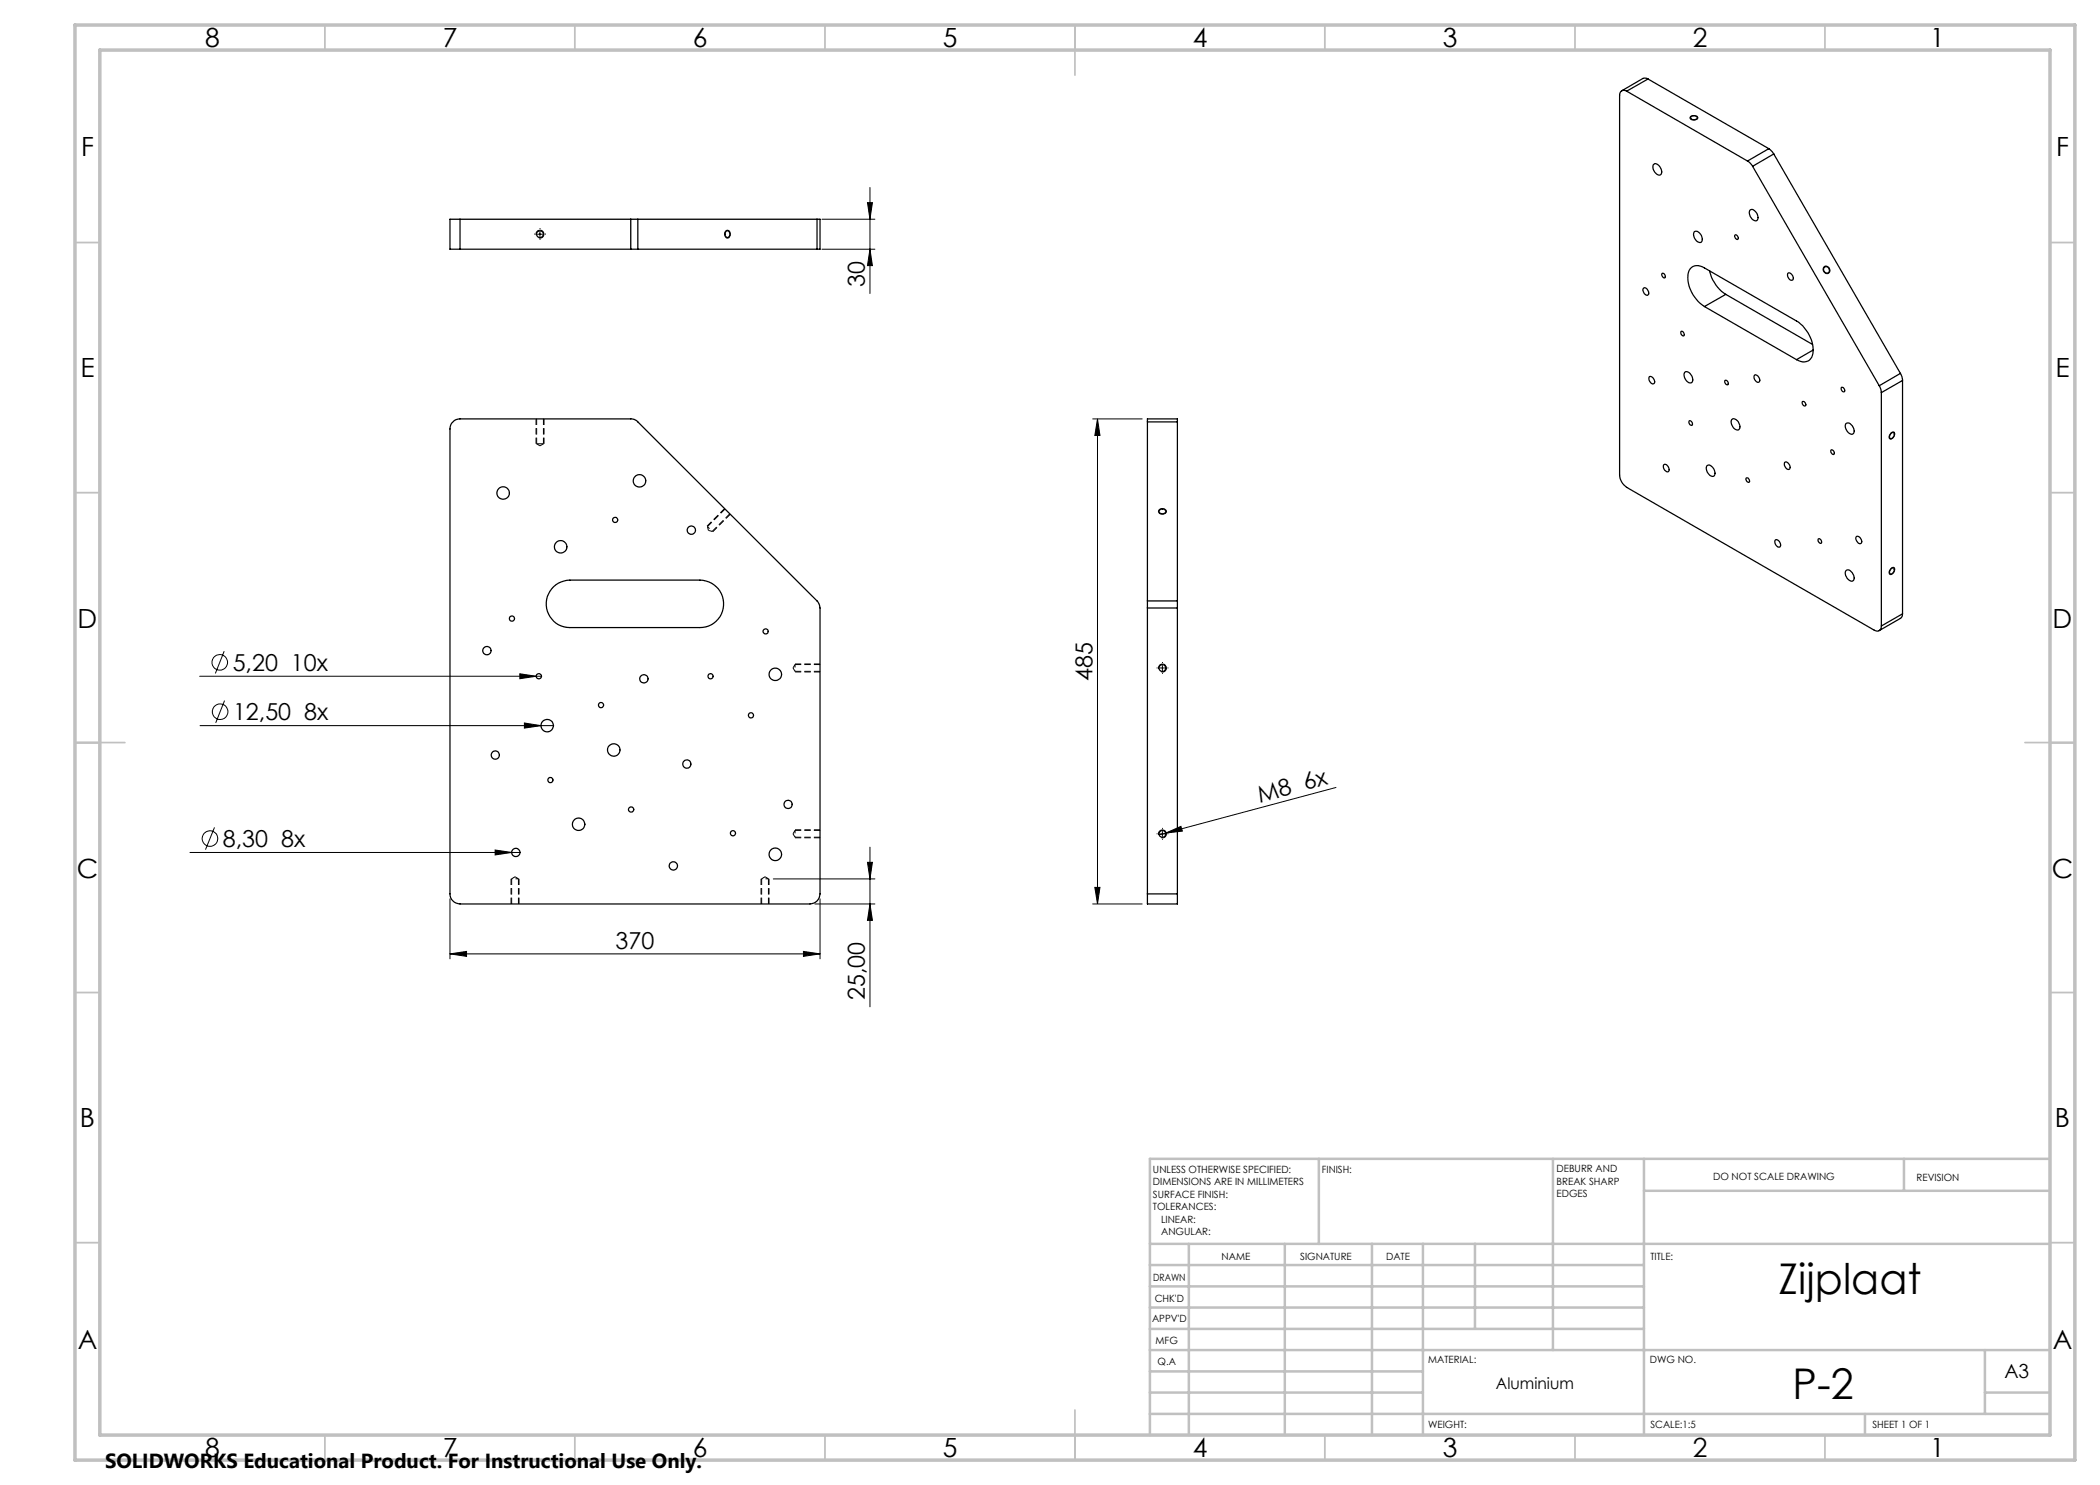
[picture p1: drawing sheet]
<svg xmlns="http://www.w3.org/2000/svg" width="420mm" height="297mm" viewBox="0 0 420 297" stroke-linecap="round" stroke-linejoin="round" font-family="sans-serif">
<path d="M141.5 105.3l1 1M159 132.9v1.4M103.7 175.8h-1.4M153.7 175.8h-1.4M159 166.1v1.3" fill="none" stroke="#000" stroke-width=".2" stroke-dasharray="1.3 .6" stroke-dashoffset=".7" stroke-linecap="butt"/>
<path d="M107.3 88.8h.7M108 88.8h.7" fill="none" stroke="#000" stroke-width=".2" stroke-dasharray="1.3 .6" stroke-dashoffset=".3" stroke-linecap="butt"/>
<path d="M107.3 88.8l.7 .4M108 89.2l.7-.4M141.5 105.3l.2 .8M141.7 106.1l.8 .2M158.6 133.6l.4 .7M159 132.9l-.4 .7M103 175.4l-.7 .4M103.7 175.8l-.7-.4M153 175.4l-.7 .4M153.7 175.8l-.7-.4M158.6 166.8l.4 .6M159 166.1l-.4 .7" fill="none" stroke="#000" stroke-width=".2" stroke-dasharray="1.3 .6" stroke-dashoffset=".4" stroke-linecap="butt"/>
<g fill="none" stroke="#000" stroke-width=".2" stroke-dasharray="1.3 .6" stroke-linecap="butt">
<path d="M107.2 83.8v5M107.3 83.8v5M108.7 88.8v-5M108.8 83.8v5M142.5 106.3l3.5-3.6M144.9 101.7l-3.5 3.5M145 101.8l-3.5 3.5M146.1 102.8l-3.6 3.6M159 134.3h5M164 132.9h-5M164 134.4h-5M164 132.8h-5"/>
<path d="M102.3 175.8v5M152.3 175.8v5M159 167.4h5M164 166.1h-5M164 167.6h-5M164 166h-5M102.2 180.8v-5M103.7 180.8v-5M103.8 180.8v-5M152.2 180.8v-5M153.7 180.8v-5M153.8 180.8v-5"/>
</g>
<g fill="none" stroke="#000" stroke-width=".25">
<path d="M325.3 18.2a.88 .88 0 0 0-1 0 .88 .88 0 0 0-.4 .9v75.9a3.2 3.2 0 0 0 1.4 2.5l49.6 28.5a.88 .88 0 0 0 1 .1 .88 .88 0 0 0 .4-.9M325.3 18.2l24.2 14M329.6 15.8l-.6-.2-.4 .1-4.3 2.5M329.6 15.8l-4.3 2.4M329.6 15.8l24.2 13.9M330.7 32.9a.94 .94 0 0 1 1.4 .7 .83 .83 0 0 1 .3 .8 .83 .83 0 0 1-.6 .6 1.74 1.74 0 0 1-1.1-2.1zM338.2 23.4a.83 .83 0 0 1 1.3 .2 .77 .77 0 0 1-.7 .4 .77 .77 0 0 1-.7-.5zM349.5 32.2l.6 .4 .4 .7M350.5 33.3l25.3 43.8M353.8 29.7l1 1.1M353.8 29.7l-4.3 2.5M354.8 30.8l-4.3 2.5"/>
<path d="M354.8 30.8l25.3 43.9M92 43.8h-2v6h2M92 43.8v6M92 49.8h34.2M92 43.8h34.2M126.2 49.8h1.4M126.2 43.8h1.4M126.2 43.8v6M127.6 43.8v6M127.6 49.8h35.8M127.6 43.8h35.8M145.2 46.2a.62 .62 0 0 1 .8 .3 .62 .62 0 0 1-.2 .8 .54 .54 0 0 1-.7 0 .54 .54 0 0 1-.1-.7z"/>
<path d="M163.4 43.8h.6v6h-.6M163.4 43.8v6M328.6 57.7a.6 .6 0 0 1 .7-.1 .6 .6 0 0 1 .3 .6 .49 .49 0 0 1 0 .8 .49 .49 0 0 1-.7-.3l-.3-.6zM332.4 54.7a.52 .52 0 0 1 .6 .3 .52 .52 0 0 1-.1 .6l-.5-.5zM338.8 46.4l.1-.1a1.44 1.44 0 0 1 1.5 1.8 .71 .71 0 0 1-.7 .4 .71 .71 0 0 1-.6-.6l-.4-.8zM341.9 54.1a7.8 7.8 0 0 0 3.3 4.8M345.2 58.9l-4.3 2.4M345.2 58.9l17.3 10M347.1 47a.57 .57 0 0 1 .5 .3 .57 .57 0 0 1-.1 .6 .64 .64 0 0 1-.4-.9zM350.1 42a1.3 1.3 0 0 1 1.5 1.3 .59 .59 0 0 1-.2 .8 .59 .59 0 0 1-.8-.1 1.6 1.6 0 0 1-.5-2zM357.5 54.7a.82 .82 0 0 1 .9 .1 .82 .82 0 0 1 .3 .9 .52 .52 0 0 1-.6 .4 .52 .52 0 0 1-.5-.6zM364.8 53.5a.63 .63 0 0 1 1 .2 .63 .63 0 0 1-.4 .9l-.4-.1-.3-.4z"/>
<path d="M329.9 75.3a.92 .92 0 0 1 .9 .5 .92 .92 0 0 1-.1 1 .99 .99 0 0 1-.8-1.5zM336.2 66.3a.52 .52 0 0 1 .6 .3 .52 .52 0 0 1-.1 .6l-.4-.3zM337 74.4a1.44 1.44 0 0 1 1.5 1.8 .71 .71 0 0 1-.7 .4 .71 .71 0 0 1-.6-.6l-.4-1zM340.9 61.3a6.9 6.9 0 0 1-3.2-6.9 1.95 1.95 0 0 1 3.2-.8l18.4 10.6a6.9 6.9 0 0 1 3.2 6.9 1.97 1.97 0 0 1-3.2 .8M340.9 61.3l18.4 10.6M345 76.1a.52 .52 0 0 1 .6 .2 .52 .52 0 0 1-.1 .7l-.3-.1-.2-.4zM350.9 75a.92 .92 0 0 1 .9 .5 .92 .92 0 0 1-.1 .9 .97 .97 0 0 1-.8-1.4zM362.7 70l-3.4 1.9M368.3 77.5a.52 .52 0 0 1 .5 .3 .52 .52 0 0 1 0 .6l-.3-.1-.2-.3zM375.8 77.1l.5 1.4M376.3 78.5v46.7M380.1 74.7l.3 .7 .1 .7"/>
<path d="M380.1 74.7l-4.3 2.4M380.5 76.1l-4.2 2.4M380.5 76.1v46.7M90.3 84.7a1.95 1.95 0 0 1 1.7-.9h34.2a1.78 1.78 0 0 1 1.4 .6l35.9 35.9 .4 .7 .1 .6v57.2a2.05 2.05 0 0 1-2 2h-70a2.05 2.05 0 0 1-2-2v-93zM229.5 84.4v-.6h6v.6M229.5 84.4v35.8M229.5 84.4h6M235.5 84.4v35.8M332.7 93a.72 .72 0 0 1 .8 0 .72 .72 0 0 1 .3 .7l-.1 .6a.92 .92 0 0 1-1-1.3zM337.8 84.2a.52 .52 0 0 1 .6 .3 .52 .52 0 0 1-.1 .6l-.3-.1-.2-.3zM341.3 93.2l.2-.1a1.3 1.3 0 0 1 1.5 1.3 .64 .64 0 0 1-.3 .9 .64 .64 0 0 1-.9-.4l-.5-.7-.1-.6zM346.3 84a.94 .94 0 0 1 1.5 .6 .79 .79 0 0 1 .3 .8 .79 .79 0 0 1-.7 .6 1.75 1.75 0 0 1-1.1-2z"/>
<path d="M349.2 95.6a.52 .52 0 0 1 .6 .3 .52 .52 0 0 1-.1 .6l-.4-.3-.1-.3zM357 92.4a.92 .92 0 0 1 .8 .5 .92 .92 0 0 1 0 1 .99 .99 0 0 1-.8-1.5zM360.5 80.3a.52 .52 0 0 1 .6 .3 .52 .52 0 0 1-.1 .6l-.3-.1-.2-.3zM366.2 90a.52 .52 0 0 1 .6 .3 .52 .52 0 0 1-.1 .6l-.5-.5zM369.1 84.8l.2-.1a1.3 1.3 0 0 1 1.5 1.3 .64 .64 0 0 1-.3 .8 .64 .64 0 0 1-.9-.3l-.5-1zM378.2 86.7l.4-.2a.68 .68 0 0 1 .1 .8 .68 .68 0 0 1-.7 .3l-.1-.3zM110.7 117.3a5 5 0 0 1 3.3-1.3h26a4.7 4.7 0 0 1 4.7 4.8 4.7 4.7 0 0 1-4.7 4.7h-26a4.7 4.7 0 0 1-4.4-3 4.7 4.7 0 0 1 1.1-5.2zM231.9 102a.67 .67 0 0 1 .8-.2 .67 .67 0 0 1 .4 .7 .73 .73 0 0 1-.7 .3 .73 .73 0 0 1-.6-.6zM355 108.1a.73 .73 0 0 1 1.1 .7 .46 .46 0 0 1-.2 .7 .46 .46 0 0 1-.7-.4l-.2-.4zM363.6 107.8a.52 .52 0 0 1 .6 .3 .52 .52 0 0 1-.1 .6l-.5-.4zM369.1 114.2l.2-.2a1.23 1.23 0 0 1 1.4 1.1 .66 .66 0 0 1 .1 .9 .66 .66 0 0 1-.9 .1 1.64 1.64 0 0 1-.8-1.9zM371.3 107.3a.92 .92 0 0 1 .9 .5 .92 .92 0 0 1-.1 .9 .99 .99 0 0 1-.8-1.4z"/>
<path d="M378.2 113.8l.4-.2a.72 .72 0 0 1 .2 .8 .72 .72 0 0 1-.6 .4l-.3-.3zM229.5 120.2v1.4M229.5 120.2h6M229.5 121.6h6M229.5 121.6v57.2M235.5 120.2v1.4M235.5 121.6v57.2M380.5 122.8l-.1 .5-.3 .4-4.3 2.4M380.5 122.8l-4.2 2.4M229.5 178.8v2h6v-2M229.5 178.8h6"/>
<circle cx="108" cy="46.8" r=".69"/>
<circle cx="100.6" cy="98.6" r="1.25"/>
<circle cx="127.9" cy="96.2" r="1.25"/>
<circle cx="112.1" cy="109.4" r="1.25"/>
<circle cx="123" cy="104" r=".51"/>
<circle cx="138.3" cy="106" r=".83"/>
<circle cx="97.4" cy="130.1" r=".83"/>
<circle cx="102.4" cy="123.7" r=".52"/>
<circle cx="107.8" cy="135.3" r=".52"/>
<circle cx="128.8" cy="135.8" r=".83"/>
<circle cx="142.1" cy="135.3" r=".52"/>
<circle cx="153.1" cy="126.3" r=".5"/>
<circle cx="155.1" cy="134.9" r="1.25"/>
<circle cx="232.5" cy="133.6" r=".68"/>
<circle cx="99" cy="151" r=".83"/>
<circle cx="109.5" cy="145.1" r="1.25"/>
<circle cx="110.1" cy="156" r=".52"/>
<circle cx="120.2" cy="141" r=".52"/>
<circle cx="122.8" cy="150" r="1.24"/>
<circle cx="137.4" cy="152.8" r=".83"/>
<circle cx="150.2" cy="143.1" r=".52"/>
<circle cx="103.2" cy="170.5" r=".83"/>
<circle cx="115.7" cy="164.9" r="1.25"/>
<circle cx="126.2" cy="161.9" r=".52"/>
<circle cx="134.7" cy="173.2" r=".83"/>
<circle cx="146.6" cy="166.6" r=".52"/>
<circle cx="155.1" cy="170.9" r="1.26"/>
<circle cx="157.6" cy="160.9" r=".83"/>
<circle cx="232.5" cy="166.8" r=".68"/>
</g>
<g fill="none" stroke="#000" stroke-width=".2">
<path d="M174 37.5v21.2M338.1 23.4a.96 .96 0 0 1 1.5 .2 .89 .89 0 0 1-.8 .4 .89 .89 0 0 1-.8-.5zM107.2 47a.8 .8 0 0 1 .7-1 .8 .8 0 0 1 .9 .9 .8 .8 0 0 1-1 .7M107.5 46.8h1M108 46.3v1M145.2 46.1a.6 .6 0 0 1 .7 .1 .6 .6 0 0 1 .1 .7 .59 .59 0 0 1-.6 .7 .59 .59 0 0 1-.5-.8zM164.4 49.8h10.6M164.4 43.8h10.6M173.5 40.5h1l-.5 3.3zM174 49.8l.5 3.3h-1zM364.8 53.3a.74 .74 0 0 1 1.1 .4 .74 .74 0 0 1-.6 1l-.3-.1a.83 .83 0 0 1-.2-1.3zM218.5 83.8h10"/>
<path d="M219.5 83.8l.5 3.3h-1zM219.5 83.8v97M378.2 86.6l.2-.1a.43 .43 0 0 1 .5 0 .43 .43 0 0 1 0 .6l-.2 .4a.5 .5 0 0 1-.8 .2 .5 .5 0 0 1 .1-.8zM231.8 102a.79 .79 0 0 1 .9-.3 .79 .79 0 0 1 .5 .8 .81 .81 0 0 1-.9 .3 .81 .81 0 0 1-.6-.7zM378.2 113.7l.1-.1a.42 .42 0 0 1 .6 0 .42 .42 0 0 1 0 .6l-.2 .3a.5 .5 0 0 1-.8 .3 .5 .5 0 0 1 .1-.8zM39.9 135.3h68.4M44.8 130.2l-1.7 4.5M104 134.8l3.2 .5-3.2 .4zM231.7 133.8a.8 .8 0 0 1 .7-1 .8 .8 0 0 1 .9 .9 .8 .8 0 0 1-1 .7M232 133.6h1M232.5 133.1v1M40 145.1h70.7"/>
<path d="M44.9 140.1l-1.8 4.5M104.9 144.6l3.3 .5-3.3 .5zM267.3 157.5l-34.1 9.1M38 170.5h66M42.9 165.5l-1.8 4.4M90 179.8v12M99 170l3.3 .5-3.3 .5zM154.7 175.8h20.3M164 179.8v12M173.5 172.5h1l-.5 3.3zM174 169.4v32M219 177.5h1l-.5 3.3z"/>
<path d="M231.7 167a.81 .81 0 0 1 .7-1 .81 .81 0 0 1 .9 .9 .81 .81 0 0 1-1 .7M232 166.8h1M232.5 166.3v1M233.2 166.6l3-1.3 .3 .9zM233.2 166.6l-1.4 .4M90 190.8l3.3-.5v1zM90 190.8h74M160.7 190.3l3.3 .5-3.3 .5zM163 180.8h12M174 180.8l.5 3.3h-1zM218.5 180.8h10"/>
<circle cx="43.9" cy="132.5" r="1.56"/>
<circle cx="44" cy="142.3" r="1.55"/>
<circle cx="42" cy="167.7" r="1.56"/>
</g>
<path d="M107 46.8h-.2M108 45.8v-.2M108 47.8v.2M109 46.8h.2M231.5 133.6h-.2M232.5 132.6v-.2M232.5 134.6v.2M233.5 133.6h.2M231.5 166.8h-.2M232.5 165.8v-.2M232.5 167.8v.1M233.5 166.8h.2" fill="none" stroke="#000" stroke-width=".2" stroke-dasharray="15.2 1.3 1.3 1.3" stroke-linecap="butt"/>
<g fill="none" stroke="#c0c0c0" stroke-width=".35">
<path d="M65 5v5M115 5v5M165 5v5M215 5v10M265 5v5M315 5v5M365 5v5M15 48.5h5M410 48.5h5M15 98.5h5M410 98.5h5M15 148.5h10"/>
<path d="M405 148.5h10M15 198.5h5M410 198.5h5M15 248.5h5M410 248.5h5M65 287v5M115 287v5M165 287v5M215 282v10M265 287v5M315 287v5M365 287v5"/>
</g>
<g fill="none" stroke="#c0c0c0" stroke-width=".5">
<path d="M263.8 231.8v17M310.6 231.8v38.2M328.8 231.8v55.2M328.8 238.2h81.2M380.8 231.8v6.4M410 231.8h-180v55.2M230 248.8h180M230 257.3h98.8M230 253h98.8M237.8 248.8v38.2M257 248.8v38.2M274.4 248.8v38.2"/>
<path d="M284.6 248.8v38.2M295 248.8v17M230 265.8h98.8M230 261.5h98.8M230 278.5h54.6M230 274.3h54.6M230 270h180M397 278.5h13M397 270v12.8M230 282.8h180M373 282.8v4.2"/>
</g>
<path d="M15 5h400v287h-400zM20 10h390v277h-390z" fill="none" stroke="#c0c0c0" stroke-width=".7"/>
<g fill="#000">
<path d="M99 170l3.3 .5-3.3 .5zM233.2 166.6l3-1.3 .3 .9z"/>
<path d="M174 49.8l.5 3.3h-1zM173.5 40.5h1l-.5 3.3z"/>
<path d="M104 134.8v.9l3.2-.4zM104.9 144.6v1l3.3-.5z"/>
<path d="M90 190.8l3.3-.5v1zM160.7 190.3l3.3 .5-3.3 .5z"/>
<path d="M174 180.8l.5 3.3h-1zM173.5 172.5h1l-.5 3.3z"/>
<path d="M219 177.5h1l-.5 3.3zM219.5 83.8l.5 3.3h-1z"/>
</g>
<g font-size="8.5">
<text x="355.7" y="258.8">Zijplaat</text>
<text x="358.5" y="279.7">P-2</text>
</g>
<g font-size="5.3">
<text x="41" y="9.5">8</text>
<text x="88.5" y="9.5">7</text>
<text x="138.5" y="9.5">6</text>
<text x="188.5" y="9.5">5</text>
<text x="238.5" y="9.5">4</text>
<text x="288.5" y="9.5">3</text>
<text x="338.5" y="9.5">2</text>
<text x="386" y="9.5">1</text>
<text x="16.2" y="31.2">F</text>
<text x="411.2" y="31.2">F</text>
<text x="16.1" y="75.5">E</text>
<text x="411.1" y="75.5">E</text>
<text x="15.5" y="125.5">D</text>
<text x="410.5" y="125.5">D</text>
<text x="15.4" y="175.5">C</text>
<text x="410.4" y="175.5">C</text>
<text x="16" y="225.5">B</text>
<text x="411" y="225.5">B</text>
<text x="15.5" y="269.7">A</text>
<text x="410.5" y="269.7">A</text>
<text x="41" y="291.5">8</text>
<text x="88.5" y="291.5">7</text>
<text x="138.5" y="291.5">6</text>
<text x="188.5" y="291.5">5</text>
<text x="238.5" y="291.5">4</text>
<text x="288.5" y="291.5">3</text>
<text x="338.5" y="291.5">2</text>
<text x="386" y="291.5">1</text>
</g>
<g font-size="4.7">
<text x="173" y="57.4" transform="rotate(-90 173 57.4)">30</text>
<text x="46.5" y="134.2">5,20 10x</text>
<text x="218.5" y="136.1" transform="rotate(-90 218.5 136.1)">485</text>
<text x="46.6" y="144">12,50 8x</text>
<text x="252" y="160.5" transform="rotate(-15 252 160.5)">M8 6x</text>
<text x="44.6" y="169.4">8,30 8x</text>
<text x="123.1" y="189.7">370</text>
<text x="173" y="200" transform="rotate(-90 173 200)">25,00</text>
</g>
<text font-size="4.1" x="21" y="293.7">SOLIDWORKS Educational Product. For Instructional Use Only.</text>
<text font-size="3.9" x="400.9" y="275.5">A3</text>
<text font-size="3.2" x="299.2" y="277.9">Aluminium</text>
<g font-size="2">
<text x="230.6" y="234.6">UNLESS OTHERWISE SPECIFIED:</text>
<text x="230.6" y="237.1">DIMENSIONS ARE IN MILLIMETERS</text>
<text x="230.6" y="239.6">SURFACE FINISH:</text>
<text x="264.4" y="234.6">FINISH:</text>
<text x="311.3" y="234.5">DEBURR AND</text>
<text x="311.3" y="237">BREAK SHARP</text>
<text x="311.3" y="239.5">EDGES</text>
<text x="342.6" y="236">DO NOT SCALE DRAWING</text>
<text x="383.3" y="236.2">REVISION</text>
<text x="230.6" y="242.1">TOLERANCES:</text>
<text x="232.2" y="244.6">LINEAR:</text>
<text x="232.2" y="247.1">ANGULAR:</text>
<text x="244.3" y="252">NAME</text>
<text x="260" y="251.9">SIGNATURE</text>
<text x="277.2" y="251.9">DATE</text>
<text x="330.1" y="251.9">TITLE:</text>
<text x="230.6" y="256.1">DRAWN</text>
<text x="230.9" y="260.3">CHK'D</text>
<text x="230.4" y="264.4">APPV'D</text>
<text x="231.1" y="268.8">MFG</text>
<text x="231.5" y="273">Q.A</text>
<text x="285.6" y="272.5">MATERIAL:</text>
<text x="330" y="272.5">DWG NO.</text>
<text x="285.6" y="285.5">WEIGHT:</text>
<text x="330.1" y="285.6">SCALE:1:5</text>
<text x="374.5" y="285.6">SHEET 1 OF 1</text>
</g>
</svg>
